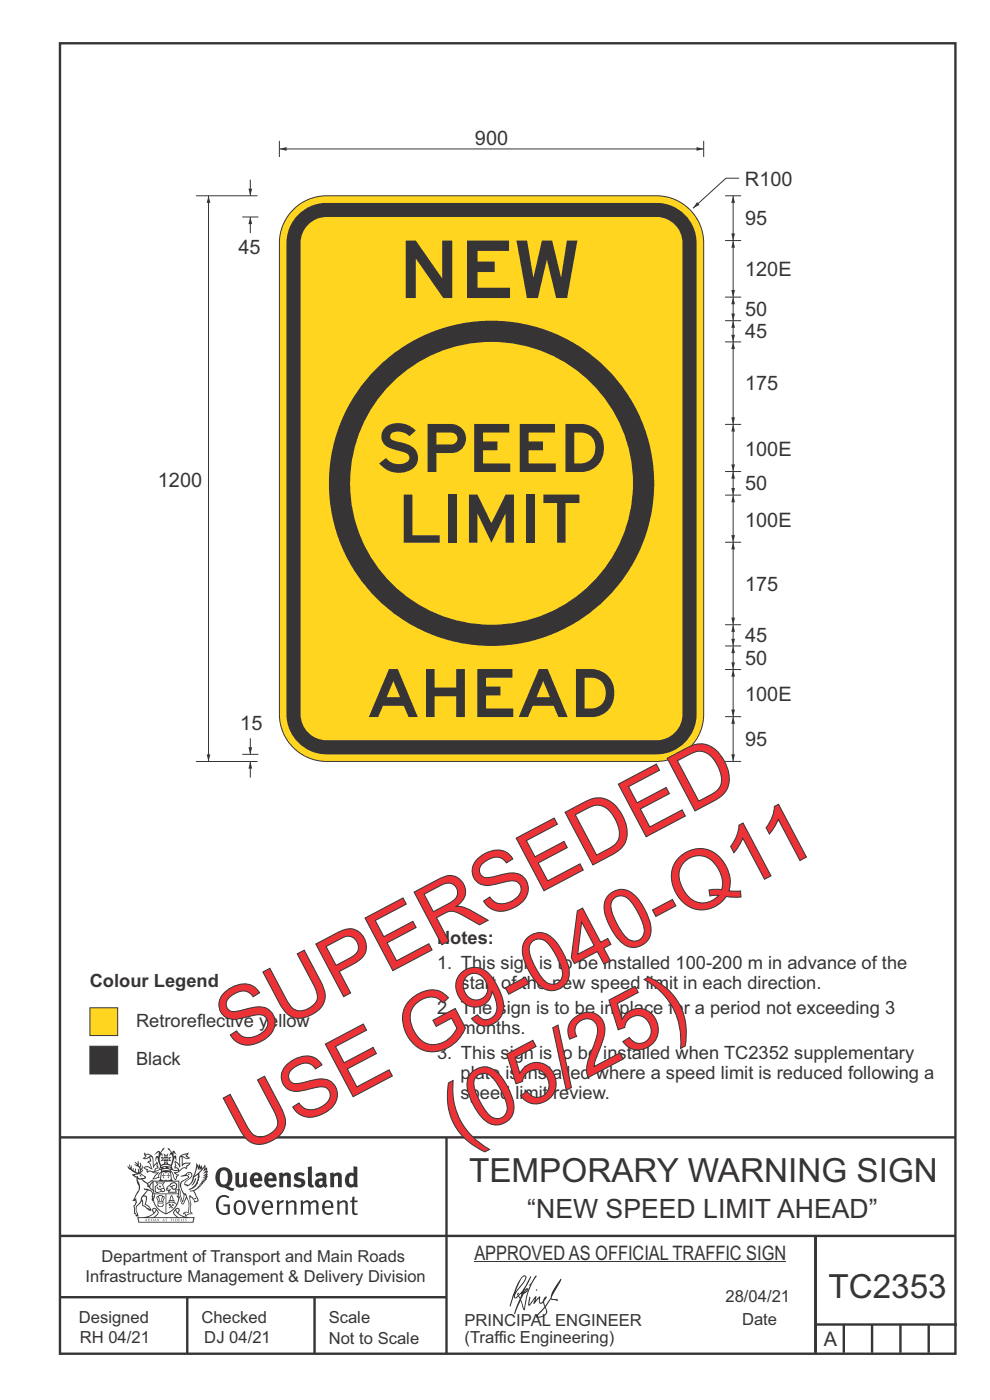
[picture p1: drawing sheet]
<svg xmlns="http://www.w3.org/2000/svg" width="210mm" height="297mm" viewBox="0 0 210 297" stroke-linecap="round" stroke-linejoin="round" font-family="sans-serif">
<path d="M12.7 9.2h190v278h-190zM12.7 241.3h190M94.7 241.4v45.8M12.7 275.2h82M39.7 275.2v12M66.7 275.2v12M173 262.1v24.9M173 281h30M179 281v6M185 281v6M191 281v6M197 281v6" fill="none" stroke="#373435" stroke-width=".51"/>
<path d="M19.1 213.8h5.9v5.9h-5.9z" fill-rule="evenodd" fill="#ffd520" stroke="#373435" stroke-width=".21"/>
<path d="M19.1 222h5.9v5.8h-5.9z" fill-rule="evenodd" fill="#373435" stroke="#373435" stroke-width=".21"/>
<path d="M12.7 262.2h190.1" fill="none" stroke="#373435" stroke-width=".51"/>
<path d="M100.6 267.7h66.2" fill="none" stroke="#373435" stroke-width=".21"/>
<g fill="#373435">
<path d="M47 248.4a2.55 2.55 0 0 0 0 2.7l.3 .2a.81 .81 0 0 0 1-1v-.5a1.04 1.04 0 0 0-1.1-1.5zM46.3 248.1a1.82 1.82 0 0 1 2.1-.2 1.82 1.82 0 0 1 .9 1.8 2.29 2.29 0 0 1-.8 2l.7 .3h.5l-.2 .6a2.87 2.87 0 0 1-2-.7 2.12 2.12 0 0 1-1.7-3.1z" fill-rule="evenodd"/>
<path d="M49.9 248.9l.8-.2v2a.46 .46 0 0 0 .3 .6 .46 .46 0 0 0 .6-.3v-2.1l.7-.2v2.4l.2 .5-.5 .3-.3-.3a1.02 1.02 0 0 1-1.2 .3 1.02 1.02 0 0 1-.6-1.1z" fill-rule="evenodd"/>
<path d="M54 249.5l-.1 .5h.9a.49 .49 0 0 0-.2-.6 .49 .49 0 0 0-.6 .1zM53.4 249.1a1.34 1.34 0 0 1 1.6-.2 1.34 1.34 0 0 1 .6 1.5v.2h-1.7a.77 .77 0 0 0 .5 .8 .77 .77 0 0 0 .9-.4l.3 .5a1.59 1.59 0 0 1-2 .2 1.59 1.59 0 0 1-.5-2.1z" fill-rule="evenodd"/>
<path d="M57 249.5l-.1 .5h1a.49 .49 0 0 0-.2-.6 .49 .49 0 0 0-.7 .1zM56.4 249.1a1.34 1.34 0 0 1 1.6-.2 1.34 1.34 0 0 1 .7 1.5v.2h-1.8a.77 .77 0 0 0 .5 .8 .77 .77 0 0 0 .9-.4l.4 .5a1.59 1.59 0 0 1-2.1 .2 1.59 1.59 0 0 1-.5-2.1z" fill-rule="evenodd"/>
<path d="M59.2 248.9l.7-.2 .1 .4a.95 .95 0 0 1 1-.3 .95 .95 0 0 1 .7 .8v2.3h-.8v-2.3a.46 .46 0 0 0-.8 .1v2.2h-.8z" fill-rule="evenodd"/>
<path d="M62.6 249.1a1.75 1.75 0 0 1 2-.1l-.2 .5-.6-.2a.43 .43 0 0 0-.6 .3l.4 .3a1.04 1.04 0 0 1 1.2 1.1 1.04 1.04 0 0 1-1.4 1l-1.2-.4 .3-.6 1 .4 .4-.4a.88 .88 0 0 0-1-.5l-.4-.2-.1-.4z" fill-rule="evenodd"/>
<path d="M65.3 247.6l.8-.2 .1 3.8 .3 .2 .1 .4a.88 .88 0 0 1-1 0 .88 .88 0 0 1-.3-1z" fill-rule="evenodd"/>
<path d="M67.8 250.6a.43 .43 0 0 0-.1 .7 .43 .43 0 0 0 .7-.1v-.7zM66.8 249.1a1.7 1.7 0 0 1 2.4 .1v1.9l.3 .4-.4 .5-.5-.4a1.03 1.03 0 0 1-1.7-.1 1.03 1.03 0 0 1 .8-1.5h.7v-.4a.8 .8 0 0 0-1.2 .1z" fill-rule="evenodd"/>
<path d="M70 248.9l.7-.2 .1 .4a.95 .95 0 0 1 1-.3 .95 .95 0 0 1 .7 .8v2.3h-.8v-2.3a.46 .46 0 0 0-.8 .1v2.2h-.8z" fill-rule="evenodd"/>
<path d="M74.3 249.5a1.48 1.48 0 0 0 0 1.7h.5l.2-.1v-1.5l-.3-.2zM75 247.4l.8 .1 .1 4.4h-.7l-.1-.2a1.26 1.26 0 0 1-1.4 0 1.26 1.26 0 0 1-.5-1.3 1.29 1.29 0 0 1 .4-1.4 1.29 1.29 0 0 1 1.4-.1z" fill-rule="evenodd"/>
<path d="M46.4 253.9a1.72 1.72 0 0 1 2.3 0l-.3 .3a1.24 1.24 0 0 0-1.4-.2 1.24 1.24 0 0 0-.6 1.4 1.49 1.49 0 0 0 1.2 1.9l.7-.1v-1.3h-.8l-.1-.4h1.3v1.9a1.93 1.93 0 0 1-2.2 0 1.93 1.93 0 0 1-.7-2.2l.2-.8z" fill-rule="evenodd"/>
<path d="M50.4 255.1a1.65 1.65 0 0 0 .2 2.2 .99 .99 0 0 0 1-1.4 .78 .78 0 0 0-.4-.8 .78 .78 0 0 0-.8 0zM50 254.9a1.33 1.33 0 0 1 1.6-.1 1.33 1.33 0 0 1 .5 1.4 1.31 1.31 0 0 1-1.3 1.6 1.31 1.31 0 0 1-1.2-1.6v-.6z" fill-rule="evenodd"/>
<path d="M52.5 254.7l.4-.1 .9 2.6 .8-2.5h.5l-1.1 3h-.5z" fill-rule="evenodd"/>
<path d="M56.3 255.2l-.2 .7h1.3a.7 .7 0 0 0-.3-.8 .7 .7 0 0 0-.8 .1zM55.9 255a1.22 1.22 0 0 1 1.5-.2 1.22 1.22 0 0 1 .5 1.5h-1.8a.93 .93 0 0 0 .5 1 .93 .93 0 0 0 1.1-.2l.2 .3a1.43 1.43 0 0 1-1.8 .1 1.43 1.43 0 0 1-.6-1.7z" fill-rule="evenodd"/>
<path d="M58.7 254.7l.4-.1 .1 .5 .4-.4 .6-.1-.2 .5a.66 .66 0 0 0-.8 .7v1.9h-.4z" fill-rule="evenodd"/>
<path d="M60.6 254.7l.4-.1 .1 .5a.94 .94 0 0 1 1-.5 .94 .94 0 0 1 .8 .8v2.3h-.5l-.1-2.5a.81 .81 0 0 0-1.2 .3v2.2h-.4z" fill-rule="evenodd"/>
<path d="M63.7 254.7l.5-.1 .1 .5 .4-.3a.78 .78 0 0 1 1.1 .3 .9 .9 0 0 1 1-.5 .9 .9 0 0 1 .8 .8v2.3h-.5l-.1-2.5a.67 .67 0 0 0-1.1 .3v2.2h-.5v-2.4l-.4-.3-.7 .4v2.3h-.5z" fill-rule="evenodd"/>
<path d="M69 255.2l-.1 .7h1.3a.7 .7 0 0 0-.3-.8 .7 .7 0 0 0-.9 .1zM68.7 255a1.22 1.22 0 0 1 1.5-.2 1.22 1.22 0 0 1 .5 1.5h-1.8a.93 .93 0 0 0 .4 1 .93 .93 0 0 0 1.2-.2l.1 .3a1.44 1.44 0 0 1-1.7 .1 1.44 1.44 0 0 1-.6-1.7z" fill-rule="evenodd"/>
<path d="M71.4 254.7l.5-.1 .1 .5a.94 .94 0 0 1 1-.5 .94 .94 0 0 1 .8 .8v2.3h-.5l-.1-2.5a.81 .81 0 0 0-1.2 .3v2.2h-.4z" fill-rule="evenodd"/>
<path d="M74.7 253.9l.5-.1v.9h.7l-.1 .3h-.6v2.2l.1 .2h.5l.1 .3a.75 .75 0 0 1-1.2-.6v-2.1h-.4v-.3h.4z" fill-rule="evenodd"/>
<path d="M30.8 244.9l1.1 .3-.9 .5h-.4l.6-.5zM31.8 245.4h.2a2.44 2.44 0 0 1 .4 1.9l.1 .5 .7-1-.1 .6 .3 .3a.57 .57 0 0 0-.6 .7l-1-.1-.5 .2 .2-.5-.8-.3 .7-.1 .9 .5 .1-.1-.6-1.3-.2-.2h.5zM30.7 244.4l-.1 .5 .2 .4-.6 .4a1.04 1.04 0 0 0 1.4-.1l.2 .6-.3 .1-.2 .4a.94 .94 0 0 1 .8 1.1l-.2-.1a1.16 1.16 0 0 0-1.5-.1l.3 .4 .4 .2 .1 .5 .2 .1 .1-.2a.94 .94 0 0 1 1.1 .2l.8 .1-1.2 1.2a1.13 1.13 0 0 0 1.2-.2l.4-.1-.1-.4 .5-.8a.83 .83 0 0 0-.6 1.1l-.3-.1-.7 .4 1.1-1.4-.5 .1-.5-.1 1.3-.5-.1-.1-.9 .4v-.3l.2-.2 .3 .1 .1-.3-.2-.4v-.6l-.1-.4-.7 1v-.7a1.42 1.42 0 0 0-1.6-1.8z" fill-rule="evenodd"/>
<path d="M38.5 245.2l.5-.2 .7-.1-.6 .3 .8 .5h-.3zM38.3 245.5l.2-.1 .1 2a1.69 1.69 0 0 1 1.6-.6l-.8 .5 .1 .5a1.1 1.1 0 0 0-1.5 .6l-.1-.5-.2-.2h-.5l.3-.4-.3-.7a1.42 1.42 0 0 1 .8 1.1l.2-.1zM37.1 246.2l.1 1-.2 .3 .1 .4h.5l.1 .2a.96 .96 0 0 1-1.1-.1l-.1 .1a1.06 1.06 0 0 0 1.3 .2v.1a.72 .72 0 0 1-1 .2l.3 .5 .6 .2-.4 .2-.1 .6-.2-.3-.4-1.1-.4-.4 .4 .9a1.54 1.54 0 0 0 .7 1.2l.2-.3a.58 .58 0 0 1 .4-.8l.2-.1h-.3l-.5-.3 .9-.5a.93 .93 0 0 1 1.2-.5v.2l.2-.2 .1-.5a.99 .99 0 0 0 .7-.8l-1.3 .1-.3 .2-.1-1.4 .9 .4 .9-.3h-.4l-.5-.4 .4-.7-.6 .2a1.46 1.46 0 0 0-1.4 2.1v.4l-.2-.4z" fill-rule="evenodd"/>
<path d="M35.6 248.9l.2 .1-.1 .3 .4 .1h-.4v.6l-.1-.6h-.3l.3-.1z" fill-rule="evenodd"/>
<path d="M34.6 248.9l.2 .1v.3l.3 .1h-.3l-.1 .6v-.6h-.4l.4-.1z" fill-rule="evenodd"/>
<path d="M34.3 248.8a.57 .57 0 0 1 .9 .2 .57 .57 0 0 1 .9-.2l.2 1.4h-.2a.57 .57 0 0 1-.9 0 .69 .69 0 0 1-1.1 0zM34.2 248.1l-.3 2.1-.2 .4h3l-.2-.4-.3-2.1h-.2v.2l-.8-.1-.8 .1v-.2z" fill-rule="evenodd"/>
<path d="M34.2 252.4a.3 .3 0 0 0 .6 0 .3 .3 0 0 0-.6 0zM33.3 250.9l.3 .3-.3 .4a.79 .79 0 0 0 0 1.3l.8-.2-.1-.3a.55 .55 0 0 1-.7-.6l.1-.1 .2 .3 .3 .2 .8-.2-.4-.7 .4-.4-.7 .2zM33 250.7l1.1 .2 .9-.2-.4 .6 .4 1.2a.56 .56 0 0 1-.8 .3l-.2 .1a.73 .73 0 0 1-.9 .1 .73 .73 0 0 1-.3-1v-.4l.6-.4z" fill-rule="evenodd"/>
<path d="M35.6 251.8l.7-.4a.58 .58 0 0 1 1-.1 .58 .58 0 0 1-.4 .9l-.3-.3a.43 .43 0 0 1 .6-.4 .57 .57 0 0 0-.8 .2l-.2-.1-.3 .1 .4 .2a.55 .55 0 0 0 .9 .4v.5h-1.3l.3-.4-.1-.1-.6 .1 .2-.3-.2-.1zM35.4 251.8l-.1 .2a.39 .39 0 0 0 .2 .6h.3l-.2 .4h1.9l-.1-.8a.86 .86 0 0 0-.1-1.3 .86 .86 0 0 0-1.3 .4z" fill-rule="evenodd"/>
<path d="M36 254.8h.8v.2h-.8zM36.4 253.8l.2 .8h-.4zM36.4 253.5l-.3 .5-.1 .6h-.2v.4l-.7 .4 .2 .1a1.48 1.48 0 0 1 2.1 .2l.2-.1-.6-.5v-.5h-.2l-.1-.6z" fill-rule="evenodd"/>
<path d="M35.8 255.4l.4 .1 .1 .3 .3-.2-.2-.2a.38 .38 0 0 1 .5 .5l-.2-.2-.3 .2 .3 .2-.3 .3-.1-.4-.4 .4-.1-.2 .4-.3-.1-.1-.2 .1z" fill-rule="evenodd"/>
<path d="M34.5 254h.2v.2l-.2 .6h-.2zM33.6 255.3h.9v.2a.55 .55 0 0 1-.8 .4v-.2l-.2-.1zM33.4 254h.2l.2 .8h-.2zM33.6 255l.8-.1 .1 .2h-.8zM33.8 253.7h.5l-.2 1.1h-.1zM33.3 253.8l-.1 .3 .3 1.1a.48 .48 0 0 0-.1 .6 .48 .48 0 0 0 .5 .2h.5a.49 .49 0 0 0 .2-.8l.3-1.1-.1-.3a1.42 1.42 0 0 0-1.5 0z" fill-rule="evenodd"/>
<path d="M33.7 251.5l.4 .1 .1 .3h-.3z" fill-rule="evenodd"/>
<path d="M41.3 250.1l.3-.2-.2 .8-.6 .8h-.2l.5-.7z" fill-rule="evenodd"/>
<path d="M39.7 249l.3-.2 .5 .2a.88 .88 0 0 1-.6 1.1 1.22 1.22 0 0 0-.8 1.3l.5 .2a.72 .72 0 0 0 .9-.4l.5-.8 .2-.6 .8-.6v.2a2.85 2.85 0 0 1-2 2.9l.1 .1a2.13 2.13 0 0 0 1.9-1.5v-.3a2.01 2.01 0 0 0 .3-1.7l1.1-1.3-.4 1 .7-.5-.7 1 .8-.4-.8 .8 .7-.2-.9 .6 .8-.1-.8 .4h.7l-.8 .3 .3 .2h-.4l.2 .3h-.4l.2 .3h-.4l.1 .2h-.1a2.16 2.16 0 0 1-2 1.1l.1 .2 .4-.1a.76 .76 0 0 1 .7 .8l.5 1.2-.6 .2a1.45 1.45 0 0 0-1.1-1.3l.2 1.8-.1 1.8 .4 .3a1.07 1.07 0 0 0-1.2 .4v-.3l-.5-.2a.87 .87 0 0 1 1.1-.1v-.7a4.4 4.4 0 0 0-.6-3.1l-.1-.3h-.2a2.16 2.16 0 0 1-.7-2.2l.3-.4 1.2-.7a.55 .55 0 0 0-.4-.8zM37.8 252.4a.76 .76 0 0 1 .3 1.1l.6 1.6 .4-1.7 .2 .1a.61 .61 0 0 1-.1 .9l-.3 .8-.2 .1-.7-1.6-.3 .1a1.18 1.18 0 0 0 .1-1.4zM41.8 247.5l.2 .7 .3-.5v.6l.4-.5a1.9 1.9 0 0 1-1.2 1.4l-.3 .3zM38.2 249.6l1.4-.2 .2 .2v.3l-.5 .2a1.26 1.26 0 0 0-.9 1.9l.2 .7a1.84 1.84 0 0 1 .1 2.1l-.4-1.4a.96 .96 0 0 0-.4-1.2l-.4 .2a.78 .78 0 0 1 0 1.3l.1 .3h.4l.4 1.1a.38 .38 0 0 0 .2 .4 .38 .38 0 0 0 .4-.1l.6-1.2a2.94 2.94 0 0 1 .4 2.5l-.1 .4h-.8l-.3 .4v.2l.4-.1 .1 .4 .2 .1a1.02 1.02 0 0 1 1.3-.5v-.4l-.3-.1 .1-1.8-.3-1.3h.1a1.14 1.14 0 0 1 .8 1 .63 .63 0 0 0 .8-.2 .63 .63 0 0 0-.2-.9l-.6-1.2 .9-.6 .2-.4h.3l-.1-.2h.4l-.1-.3h.3l-.1-.3 .5-.1-.2-.2 .6-.4v-.2h-.2l.4-.5h-.3l.3-.5-.4 .1 .4-.5v-.3l-.3 .2 .2-.7-.1-.2-.4 .3v-.8l-.6 .8-.2-.8-.2 .5-.3-.7-.1 .6-.5-.8-.1 1.4-.6 1.8a1.81 1.81 0 0 1-1 1.5l-.6-.2a1.75 1.75 0 0 1 1.1-1.2 .75 .75 0 0 0 .1-1.3 .75 .75 0 0 0-1.2 .4z" fill-rule="evenodd"/>
<path d="M41.2 254.1h.3l.2 .2-.4 .1z" fill-rule="evenodd"/>
<path d="M29.4 258.4h11.6l-.1 .8h-11.4zM31.3 258.2l.5-.1a2.48 2.48 0 0 0 1.4-1.3l.3 .5-.5 .6-.5 .3zM32.5 256.6l.3-.2 .2 .1-.3 .7zM37.2 256.8a2.65 2.65 0 0 0 1.8 1.4h-1.1l-.5-.3-.5-.6zM37.4 256.5l.2-.1 .3 .2-.3 .6zM29.2 258.2l.1 1.2h11.8l.2-1.1-.2-.1a4.1 4.1 0 0 1-3.3-.9l.3-.4-.1-.6a1.06 1.06 0 0 0-1.3 1l.2 .4 .6 .5h-4.7l.3-.1a.84 .84 0 0 0 .6-.8 .84 .84 0 0 0-.5-.8l-.3-.2h-.5l-.1 .6 .3 .4a4.2 4.2 0 0 1-3.4 .9z" fill-rule="evenodd"/>
<path d="M31 258.7l.1 .2h-.2zM31 258.5l-.3 .6 .4-.2 .2 .2z" fill-rule="evenodd"/>
<path d="M31.3 258.6h.3v.4a.25 .25 0 0 0 .2-.1 .25 .25 0 0 0-.1-.3h.1a.29 .29 0 0 1 0 .4 .29 .29 0 0 1-.4 0 .29 .29 0 0 1 0-.4z" fill-rule="evenodd"/>
<path d="M32.2 258.6a.22 .22 0 0 1 .3 .2 .22 .22 0 0 1-.3 .2zM32 258.6l.1 .4a.33 .33 0 0 0 .4 0 .33 .33 0 0 0 0-.4 .33 .33 0 0 0-.5 0z" fill-rule="evenodd"/>
<path d="M32.9 258.7l.1 .2h-.2zM32.9 258.5l-.2 .6 .3-.2 .2 .2z" fill-rule="evenodd"/>
<path d="M33.3 258.6h.2l.1 .1 .2-.1-.2 .2 .2 .3-.3-.3-.1 .3h-.1l.2-.3z" fill-rule="evenodd"/>
<path d="M34.7 258.7l.1 .2h-.2zM34.7 258.5l-.3 .6 .4-.2 .2 .2z" fill-rule="evenodd"/>
<path d="M35 258.5h.5l-.2 .1v.5h-.2l.1-.5z" fill-rule="evenodd"/>
<path d="M36.2 258.6l.3-.1-.1 .1v.2h.1h-.1v.3h-.2z" fill-rule="evenodd"/>
<path d="M36.7 258.6h.2v.5h-.2z" fill-rule="evenodd"/>
<path d="M37.3 258.6a.22 .22 0 0 1 .3 .2 .22 .22 0 0 1-.3 .2zM37.1 258.6v.4a.33 .33 0 0 0 .5 0 .33 .33 0 0 0 0-.4 .33 .33 0 0 0-.5 0z" fill-rule="evenodd"/>
<path d="M37.8 258.6l.4-.1-.2 .1v.2h.1h-.1v.2l.2 .1h-.4z" fill-rule="evenodd"/>
<path d="M38.4 258.6h.2l-.1 .4 .2 .1h-.3z" fill-rule="evenodd"/>
<path d="M38.9 258.6h.2v.5h-.2z" fill-rule="evenodd"/>
<path d="M39.3 258.6h.2h-.1l.2 .3-.2 .2-.1-.1v-.1l.2 .1z" fill-rule="evenodd"/>
<path d="M34.2 247.4a1.51 1.51 0 0 1 2 .2 2.67 2.67 0 0 0-2.1 0zM35.7 247.6l.4 .1 .1 .3-.4-.1zM34.6 247.6h.5l.1 .2h-.4zM34 247.8l.3 .2h-.3zM34.9 246.9l.3-.2 .3 .2zM34.9 245.6l.2 .1v.3h-.2zM35 245.1l.2 .2 .2-.2-.1 .3h-.2zM35.1 246.3h.2l.1 .4-.2-.2-.2 .2zM35.3 245.7l.2-.1v.4h-.2zM34.4 245.7h.3l.1 .3-.4 .1 .2-.2zM35.7 245.7h.3l-.2 .2 .2 .2-.4-.1zM32.7 244.9l1-.5-.1 1-.2-.2-.3 .2-.3 1.1 .5-1 .3 .9a1.84 1.84 0 0 1 .2 1.7l.4 .1a2.48 2.48 0 0 1 2.2 0l.2-.2-.2-.7 .7-1.8 .4 .7-.2-1-.2-.1-.2 .3v-.9l.6 .4-.6-.8-.3 .1-.1 .4-.5-.9-.5-.3 .2 .5 .6 .5-.5 .8 .4-.4a2.06 2.06 0 0 1 0 2.3l-.5-.2-.2-.6 .1-.1 .8 .2-.4-.5 .4-.5-.7 .2-.2-.2 .2-.7-.5 .4-.5-.4 .2 .7-.2 .2-.7-.2 .4 .5-.4 .5 .8-.2 .1 .1-.2 .6-.5 .2a2.02 2.02 0 0 1 0-2.2l.3 .5-.1-.7-.3-.1 .8-1.2-.4 .3-.5 .8-.2-.3a.8 .8 0 0 0-.8 .5z" fill-rule="evenodd"/>
<path d="M29.2 250.1l.3 .1a.61 .61 0 0 1 .8 .4l.3 .2a.8 .8 0 0 1 .6 1l.4 .1 .5 .5a1 1 0 0 1 .5 1.1l-.1 .7v-.5h-.1a.96 .96 0 0 0-.8-1.3l-.2-.2h-.7l-.1-.1-.1 .1 .1 .3h.6l-1.2 1.3-.2 1-.4 .6a1.33 1.33 0 0 0-.5 1.8l.2 .5a1.26 1.26 0 0 1-.5-1.5l-.1-.3a1.56 1.56 0 0 0 .4-1.7l-.3 .2 .2-.5a3.2 3.2 0 0 0 .7-3zM30.4 253.9h.4a2.06 2.06 0 0 1-.1 1.6l.7 .5 .4 .4-.6-.1-.8-.6-.1-.9a.51 .51 0 0 1 .1-.9zM28.6 249.3a1.52 1.52 0 0 1 2.1 .5l-1.1 .2-.2-.1-.1-.4h-.5zM27.5 247v.8l-.3-.4h-.1a3.1 3.1 0 0 0 1.9 1.6l-1 .1 .5 .6 .5 .1 .1 1.1a1.84 1.84 0 0 1-.3 2.5l-.4 .9-.3 .4 .2 .1 .4-.1 .1 .4-.2 .5-.3 .2 .1 1.7h.2l.3 .5 .1 .1 .4-.1-.1-.5a1.3 1.3 0 0 1-.1-1.7l.9-1 .1 1.1 .6 .2 .5 .5 .1-.1 .2 .3h.5a1.85 1.85 0 0 0-1.2-1.4l.1-.3a1.39 1.39 0 0 0 0-1.4l-.5-.1 .5-.5a.66 .66 0 0 1 .9-.4 .66 .66 0 0 1 .3 .9l-.1 .4 .2-.1v.2l-.1 .3 .2 .5 .1-.3a2.24 2.24 0 0 0 .1-2.2 .73 .73 0 0 1-.7-.7 .73 .73 0 0 1 .6-.7v-.2a.94 .94 0 0 0-.9 .8 .48 .48 0 0 1-.1-.6 .48 .48 0 0 1 .5-.2l.5-.3a.51 .51 0 0 0-.8 .2l-.5 .2-1-.8h.6l.2-.5-1.2-.7 .5-.5v-.3l-.5 .4 .1-.2a.69 .69 0 0 0 .2-1v.4l-.2 .3v-1.1l-.3-.2 .1 .6-.1 .2-.4-1.3v.7l-.6-.4 .5 .7-.6-.2 .3 .3a1 1 0 0 1 .7 1.4l-.2-.8v.9l-.5-.2v-.8l-.2 .7-.2-.1-.1-.6-.2 .4-.2-.2 .1-.7-.2 .5z" fill-rule="evenodd"/>
<path d="M29.6 249.4l.2-.1 .3 .2z" fill-rule="evenodd"/>
<path d="M32.4 250.5h5.6v2l-.2-.1v-1.7h-5.2v2.5h5.2v-.8l.1 .2-.1 1.1v-.3h-2.5v4a4.1 4.1 0 0 0 2.6-3.6l.1-.1a4 4 0 0 1-2.8 3.9 4.2 4.2 0 0 1-2.8-4.7l.1 1.2 .1-.1a3.8 3.8 0 0 0 2.5 3.4v-4h-2.5l-.2-.9z" fill-rule="evenodd"/>
<circle cx="40" cy="249.1" r=".17"/>
</g>
<g fill="#252726">
<path d="M111.6 273.7l.2-.2-.5 .7zM110.4 274.5l.3 .1-.3 .7-.3-.4zM110.9 270.9l.5-.1a9.3 9.3 0 0 1-2 3.2l-.1 .2 1-2.5zM110.6 271a14.7 14.7 0 0 0-2.2 4.9l-.3 1.2 .1 .1 .8-2.4a.42 .42 0 0 0 .2 .7 .42 .42 0 0 0 .6-.3l.2-.2 .2 .6-1.1 3.1h.2l1.1-2.8 .6 1.9 .2 .2 .2-.5a13.5 13.5 0 0 1 2-6.2l.5-.5-.2-.2-1.6 2.1 .4-.1a14.9 14.9 0 0 0-1.3 5.1l-.4-1.2a1.39 1.39 0 0 1 .2-1.8l.1-.2a.92 .92 0 0 0 .8-1.2 .75 .75 0 0 0-.7 .7l-.2 .2 1.6-3.4h-.1l-.4 .7a10.5 10.5 0 0 1-2.2 3.2l.2-.4a.32 .32 0 0 0-.4 .2 .32 .32 0 0 0 .1 .4l-.5 .4a3.2 3.2 0 0 1 1.1-2.3l.5-.6a2.49 2.49 0 0 0 .7-1.6l-.3-.2z" fill-rule="evenodd"/>
<path d="M115.6 277.5a1.15 1.15 0 0 1 .1 1.3 1.15 1.15 0 0 1-1.2 .5h-.5zM112.3 275.1l-.3 1.7 .3 .2 1.2-1.5-.3 1.1 1.1-1.2a.94 .94 0 0 0 .4 1.2l.5-.3 .3 .9-1.2 1.3a.98 .98 0 0 0-.5 1 1.9 1.9 0 0 0 2.3-1.3l-.1-.3a1.02 1.02 0 0 1 .3-1.4l.5-.9 1.5 .3-.2-.5v.3l-1.1-.2v-.2l2-3.6 .1-.3-.1-.1-1.8 2.7a6.6 6.6 0 0 1-1.5 3l-.2-.2a1.01 1.01 0 0 1 .4-1.4l.1-.2-.3-.2-.3 .5-.2 .5-.5 .4-.2-.4 .1-.9-.2-.1-.8 .9 .2-.9h-.1l-1.4 1.7 .2-1.4v-.1z" fill-rule="evenodd"/>
<path d="M113.7 273.5l.3 .3h-.3z" fill-rule="evenodd"/>
</g>
<path d="M155.5 152v9.5" fill="none" stroke="#373435" stroke-width=".21"/>
<g fill="#373435">
<path d="M155.5 152l.4 1.5h-.8z"/>
<path d="M155.1 160h.8l-.4 1.5z"/>
</g>
<path d="M156.8 37.8h-2.8l-7 6.4M153.8 152h3.4" fill="none" stroke="#373435" stroke-width=".21"/>
<path d="M147.9 42.9l.5 .6-1.4 .7z" fill="#373435"/>
<path d="M59.3 31.6h90" fill="none" stroke="#373435" stroke-width=".21"/>
<g fill="#373435">
<path d="M147.8 31.2l1.5 .4-1.5 .4z"/>
<path d="M59.3 31.6l1.5-.4v.8z"/>
</g>
<path d="M149.3 29.9v3.4" fill="none" stroke="#373435" stroke-width=".21"/>
<path d="M62.6 44.1a10 10 0 0 1 6.7-2.6h70a10 10 0 0 1 10 10v100a10 10 0 0 1-10 10h-70a10 10 0 0 1-10-10v-100a10 10 0 0 1 3.3-7.4z" fill-rule="evenodd" fill="#ffd520" stroke="#373435" stroke-width=".21"/>
<path d="M63.3 45.5a8.5 8.5 0 0 1 6-2.5h70a8.5 8.5 0 0 1 8.5 8.5v100a8.5 8.5 0 0 1-8.5 8.5h-70a8.5 8.5 0 0 1-8.5-8.5v-100a8.5 8.5 0 0 1 2.5-6z" fill-rule="evenodd" fill="#373435"/>
<path d="M65.4 47.6a5.5 5.5 0 0 1 3.9-1.6h70a5.5 5.5 0 0 1 5.5 5.5v100a5.5 5.5 0 0 1-5.5 5.5h-70a5.5 5.5 0 0 1-5.5-5.5v-100a5.5 5.5 0 0 1 1.6-3.9z" fill-rule="evenodd" fill="#ffd520"/>
<path d="M74.3 102.5a30 30 0 0 1 60 0 30 30 0 0 1-60 0zM69.8 102.5a34.5 34.5 0 0 1 69 0 34.5 34.5 0 0 1-69 0z" fill-rule="evenodd" fill="#373435"/>
<path d="M155.5 142v10M153.8 161.5h3.4" fill="none" stroke="#373435" stroke-width=".21"/>
<g fill="#373435">
<path d="M155.5 142l.4 1.5h-.8z"/>
<path d="M155.1 150.5h.8l-.4 1.5z"/>
</g>
<path d="M155.5 137v5" fill="none" stroke="#373435" stroke-width=".21"/>
<g fill="#373435">
<path d="M155.5 137l.4 1.5h-.8z"/>
<path d="M155.1 140.5h.8l-.4 1.5z"/>
</g>
<path d="M153.8 137h3.4M155.5 132.5v4.5M153.8 142h3.4" fill="none" stroke="#373435" stroke-width=".21"/>
<g fill="#373435">
<path d="M155.5 132.5l.4 1.5h-.8z"/>
<path d="M155.1 135.5h.8l-.4 1.5z"/>
</g>
<path d="M155.5 115v17.5M153.8 132.5h3.4" fill="none" stroke="#373435" stroke-width=".21"/>
<g fill="#373435">
<path d="M155.5 115l.4 1.5h-.8z"/>
<path d="M155.1 131h.8l-.4 1.5z"/>
</g>
<path d="M153.8 115h3.4M155.5 105v10" fill="none" stroke="#373435" stroke-width=".21"/>
<g fill="#373435">
<path d="M155.5 105l.4 1.5h-.8z"/>
<path d="M155.1 113.5h.8l-.4 1.5z"/>
</g>
<path d="M155.5 41.5v9.5M153.8 105h3.4" fill="none" stroke="#373435" stroke-width=".21"/>
<g fill="#373435">
<path d="M155.5 41.5l.4 1.5h-.8z"/>
<path d="M155.1 49.5h.8l-.4 1.5z"/>
</g>
<path d="M153.8 41.5h3.4M153.8 51h3.4M155.5 51v12" fill="none" stroke="#373435" stroke-width=".21"/>
<g fill="#373435">
<path d="M155.1 61.5h.8l-.4 1.5z"/>
<path d="M155.5 51l.4 1.5h-.8z"/>
</g>
<path d="M155.5 63v5" fill="none" stroke="#373435" stroke-width=".21"/>
<g fill="#373435">
<path d="M155.1 66.5h.8l-.4 1.5z"/>
<path d="M155.5 63l.4 1.5h-.8z"/>
</g>
<path d="M153.8 68h3.4M153.8 63h3.4M155.5 68v4.5" fill="none" stroke="#373435" stroke-width=".21"/>
<g fill="#373435">
<path d="M155.1 71h.8l-.4 1.5z"/>
<path d="M155.5 68l.4 1.5h-.8z"/>
</g>
<path d="M153.8 72.5h3.4M155.5 72.5v17.5" fill="none" stroke="#373435" stroke-width=".21"/>
<g fill="#373435">
<path d="M155.1 88.5h.8l-.4 1.5z"/>
<path d="M155.5 72.5l.4 1.5h-.8z"/>
</g>
<path d="M153.8 90h3.4M155.5 100v5" fill="none" stroke="#373435" stroke-width=".21"/>
<g fill="#373435">
<path d="M155.5 100l.4 1.5h-.8z"/>
<path d="M155.1 103.5h.8l-.4 1.5z"/>
</g>
<path d="M155.5 90v10M153.8 100h3.4" fill="none" stroke="#373435" stroke-width=".21"/>
<g fill="#373435">
<path d="M155.5 90l.4 1.5h-.8z"/>
<path d="M155.1 98.5h.8l-.4 1.5z"/>
</g>
<path d="M59.3 29.9v3.4M53.1 161.5v3.5" fill="none" stroke="#373435" stroke-width=".21"/>
<path d="M53.1 161.5l.4 1.6h-.8z" fill="#373435"/>
<path d="M53.1 46v3.5" fill="none" stroke="#373435" stroke-width=".21"/>
<path d="M53.1 46l.4 1.5h-.8z" fill="#373435"/>
<path d="M53.1 156.6v3.4" fill="none" stroke="#373435" stroke-width=".21"/>
<path d="M52.7 158.5h.8l-.4 1.5z" fill="#373435"/>
<path d="M53.1 38.1v3.4" fill="none" stroke="#373435" stroke-width=".21"/>
<path d="M52.7 40h.8l-.4 1.5z" fill="#373435"/>
<path d="M44.2 41.5v120M51.4 46h3.4M41.6 161.5h13M51.4 160h3.4" fill="none" stroke="#373435" stroke-width=".21"/>
<g fill="#373435">
<path d="M44.2 41.5l.4 1.5h-.8z"/>
<path d="M43.8 160h.8l-.4 1.5z"/>
</g>
<path d="M41.6 41.5h13" fill="none" stroke="#373435" stroke-width=".21"/>
<g font-size="17.6" fill="#ed3237">
<text x="50" y="223.5" transform="rotate(-28 50 223.5)">SUPERSEDED</text>
<text x="52" y="244.8" transform="rotate(-28 52 244.8)">USE G9-040-Q11</text>
<text x="97.5" y="243" transform="rotate(-28 97.5 243)">(05/25)</text>
</g>
<text font-size="16.9" fill="#373435" x="84.5" y="63.2">NEW</text>
<g font-size="14.2" fill="#373435">
<text x="79.7" y="100.1">SPEED</text>
<text x="84.3" y="115.1">LIMIT</text>
<text x="77.8" y="152.1">AHEAD</text>
</g>
<g font-size="7.1" fill="#373435">
<text x="99.5" y="250.8">TEMPORARY WARNING SIGN</text>
<text x="175.7" y="275.4">TC2353</text>
</g>
<text font-size="5.6" fill="#373435" x="111.9" y="258.3">“NEW SPEED LIMIT AHEAD”</text>
<g font-size="4.2" fill="#373435">
<text x="100.8" y="30.8">900</text>
<text x="158" y="39.4">R100</text>
<text x="158.1" y="47.8">95</text>
<text x="50.6" y="53.9">45</text>
<text x="158.1" y="58.5">120E</text>
<text x="158.1" y="67">50</text>
<text x="158.1" y="71.8">45</text>
<text x="158.1" y="82.8">175</text>
<text x="158.1" y="96.8">100E</text>
<text x="33.5" y="103.3">1200</text>
<text x="158.1" y="104">50</text>
<text x="158.1" y="111.8">100E</text>
<text x="158.1" y="125.3">175</text>
<text x="158.1" y="136.3">45</text>
<text x="158.1" y="141">50</text>
<text x="158.1" y="148.8">100E</text>
<text x="51" y="154.9">15</text>
<text x="158.1" y="158.3">95</text>
<text x="100.6" y="267.2">APPROVED AS OFFICIAL TRAFFIC SIGN</text>
<text x="174.7" y="285.6">A</text>
</g>
<g font-size="3.9" fill="#373435">
<text x="92.7" y="200.3">Notes:</text>
<text x="19" y="209.4">Colour Legend</text>
<text x="92.7" y="205.5">1. This sign is to be installed 100-200 m in advance of the</text>
<text x="97.7" y="209.8">start of the new speed limit in each direction.</text>
<text x="92.7" y="215">2. The sign is to be in place for a period not exceeding 3</text>
<text x="28.9" y="217.8">Retroreflective yellow</text>
<text x="97.7" y="219.4">months.</text>
<text x="28.9" y="225.9">Black</text>
<text x="92.7" y="224.6">3. This sign is to be installed when TC2352 supplementary</text>
<text x="97.7" y="228.9">plate is installed where a speed limit is reduced following a</text>
<text x="97.7" y="233.2">speed limit review.</text>
</g>
<g font-size="3.5" fill="#373435">
<text x="21.6" y="267.8">Department of Transport and Main Roads</text>
<text x="18.2" y="271.9">Infrastructure Management &amp; Delivery Division</text>
<text x="16.7" y="280.6">Designed</text>
<text x="42.7" y="280.6">Checked</text>
<text x="69.7" y="280.6">Scale</text>
<text x="98.5" y="281.3">PRINCIPAL ENGINEER</text>
<text x="153.9" y="276.2">28/04/21</text>
<text x="157.4" y="281.2">Date</text>
<text x="16.9" y="284.8">RH 04/21</text>
<text x="43.3" y="284.9">DJ 04/21</text>
<text x="69.7" y="285.2">Not to Scale</text>
<text x="98.5" y="284.8">(Traffic Engineering)</text>
</g>
</svg>
